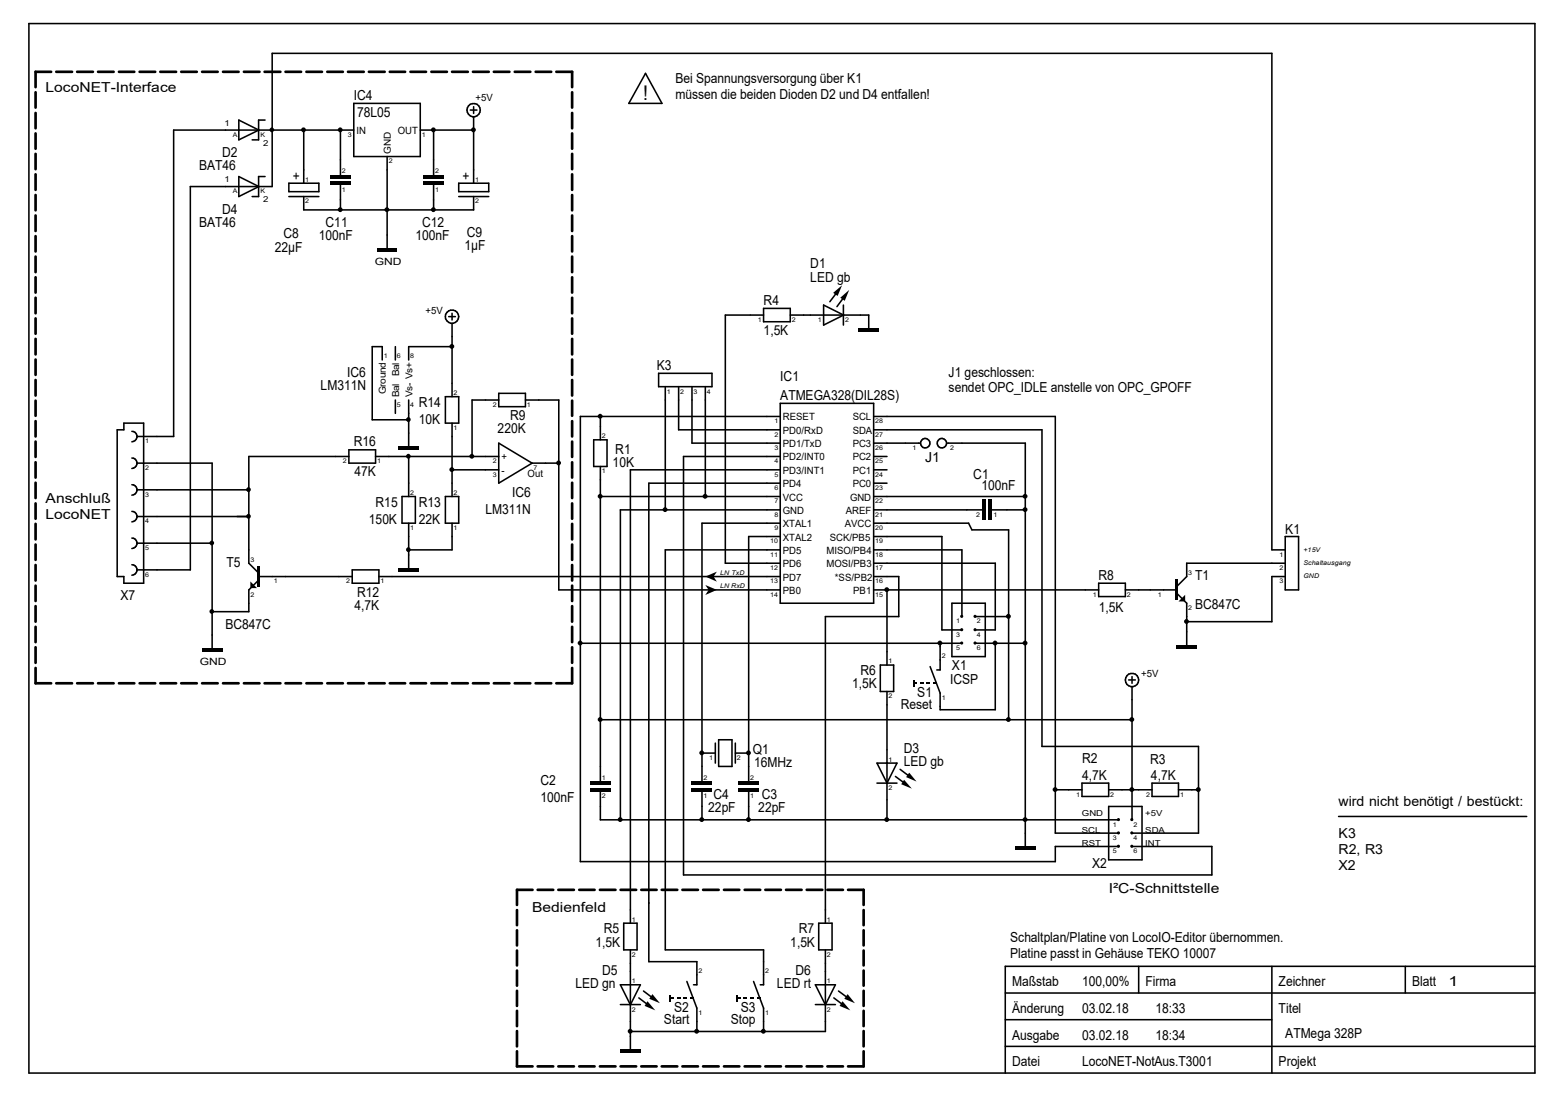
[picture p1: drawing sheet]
<svg xmlns="http://www.w3.org/2000/svg" width="297mm" height="210mm" viewBox="0 0 297 210" stroke-linecap="round" stroke-linejoin="round" font-family="sans-serif">
<g fill="none" stroke="#000" stroke-width=".3">
<path d="M5.5 4.5h286.7v199.8h-286.7zM67.4 19.7h12.6v10.1h-12.6zM122.9 14l3.1 5.7h-6.3zM45.5 22.9l3.8 1.9-3.8 1.8zM45.5 33.6l3.8 1.9-3.8 1.9zM50.5 33.6h-1.3v3.8h-1.2M50.5 22.9h-1.3v3.7h-1.2M55 37.4h5.7M55 34.9h5.7v1.6h-5.7zM57.8 37.4v2.6h32.4v-2.6M57.8 24.8v10.1M64.8 24.8v8.5"/>
<path d="M64.8 35.2v4.8M67.4 24.8h-34.3v58.3h-7M73.7 29.8v17.5M80 24.8h10.2M82.5 24.8v8.5M82.5 35.2v4.8M87.3 37.4h5.7M87.3 34.9h5.7v1.6h-5.7zM89.5 21h1.3M90.2 20.3v1.3M90.2 22.2v12.7M86.1 59.6v1.3"/>
<path d="M145.4 60h-7.3v47.2h10.4M145.4 58.7h5.1v2.6h-5.1zM150.5 60h14.9v2.5M156.8 58.1l3.8 1.9-3.8 1.9zM159.6 55.4l-1.6 2M160.6 58.1v3.8M160.9 56.3l-1.6 2.1M72.8 68.5v-2.5h-1.9v13.9h6.9M75.3 66v2.5M75.3 76.2v2.5M77.8 76.2v8.8M84.8 75.5h2.5v5.1h-2.5z"/>
<path d="M85.4 60.3h1.3M86.1 66h-8.3v2.5M86.1 61.6v13.9M95 74.9h5v2.5h-5zM95 76.2h-5.1v10.7M100 76.2h6.4v36.1h42.1M114.3 79.3v4.4M125.4 71.1h10.2v2.5h-10.2zM126.7 73.6v23.5M129.2 73.6v8.2h19.3M131.7 73.6v10.8h16.8M134.3 73.6v20.9"/>
<path d="M148.5 76.8h17.8v38.1h-17.8zM148.5 79.3h-38v84.7h90.4v-2.8h12.1M166.3 79.3h34.6v79.3h12.1M22.3 81.8h1.3v-1.2h3.7v30.4h-3.7v-1.2h-1.3zM25.1 82.1a.99 .99 0 0 1 1 1 .99 .99 0 0 1-1 1M25.1 87.2a.99 .99 0 0 1 1 1 .99 .99 0 0 1-1 1M25.1 92.3a.99 .99 0 0 1 1 1 .99 .99 0 0 1-1 1M25.1 97.4a.99 .99 0 0 1 1 1 .99 .99 0 0 1-1 1M26.1 98.3h21.3M26.1 93.3h21.3M26.1 88.2h14.3v35.2M66.4 85.6h5.1v2.6h-5.1z"/>
<path d="M66.4 86.9h-19v20.3l1.9 1.9M71.5 86.9h23.5M76.5 94.5h2.6v5.1h-2.6zM77.8 86.9v7.6M77.8 99.6v8.6M84.8 94.5h2.5v5.1h-2.5zM86.1 99.6v5.1h-8.3M86.1 80.6v13.9M86.1 89.5h8.9M95 84.4l6.3 3.8-6.3 3.8zM101.3 88.2h5.1M113 83.7h2.6v5.1h-2.6z"/>
<path d="M114.3 94.5h34.2M114.3 88.8v60M148.5 89.5h-28.5v86.3M148.5 92h-25v91.1h9.2v4.4h-.7M148.5 86.9h-18.4v79.7h100.6v-5.4h-15.2M148.5 99.6h-14.9v49.2M148.5 97.1h-30.4v59M166.3 84.4h8.9M166.3 81.8h32.1v60.3h29.8v16.5h-12.7M166.3 89.5h2.6M166.3 86.9h2.6M166.3 94.5h28.9"/>
<path d="M166.3 99.6h18.1l.6 1.3h7v36.1M166.3 97.1h20.6M166.3 92h2.6M180.3 84.4h14.9v76.8M188.8 97.1h6.4M25.1 102.4a.99 .99 0 0 1 1 1 .99 .99 0 0 1-1 1M25.1 107.5a.99 .99 0 0 1 1 1 .99 .99 0 0 1-1 1M26.1 103.4h14.3M49.3 109.8h17.8M49.3 110.4l-1.9 1.9v4.2h-7M67.1 108.5h5v2.5h-5zM72.1 109.8h76.4"/>
<path d="M148.5 104.7h-21.8v76.1h18.7v6.7h-.7M148.5 102.2h-6v46.6M166.3 109.8h4.8v7.6h-14v58.4M166.3 107.2h23.2v12.7h-3.8M166.3 104.7h16.8v12.7M166.3 112.3h42.9M166.3 102.2h13v17.7h3.8M168.9 112.3v14.3M181.2 114.9h6.4v10.1h-6.4zM185.7 117.4h6.3M209.2 111h5v2.6h-5zM214.2 112.3h9.8"/>
<path d="M224 112.9l1.9 2v7.9M244.7 109.8h-2.6v8.6h-16.2M244.7 107.2h-18.8v2.6l-1.9 1.9M244.7 104.7h-2.6v-94.5h-190.3v25.3h-15.6v73h-10.1M244.7 102.2h2.5v10.1h-2.5zM110.5 122.5h72.6M114.3 137h101.2M167.6 126.6h2.5v5.1h-2.5zM168.9 131.7v24.4M179 122.5v5.1h-.6M185.7 122.5h9.5M189.5 122.5v12.6h-10.5v-3.1l-1.9-5.1"/>
<path d="M214.9 129.5h1.3M215.5 128.8v1.3M215.5 130.7v25.4M114.3 150.7v5.4h98.7M133.6 150.7v5.4M133.6 143.4h2.6M136.2 141.5v3.8M136.8 140.8h2.6v5.1h-2.6zM140 143.4h2.5M140 141.5v3.8M142.5 150.7v5.4M167 149.1h3.8"/>
<path d="M167 145.3h3.8l-1.9 3.8zM170.5 147.8l2.1 1.6M171.4 146.5l2 1.5M200.9 150.4h5.1M206 149.1h5.1v2.5h-5.1zM211.1 150.4h8.2M211.1 153.5h6.3v10.2h-6.3zM219.3 149.1h5.1v2.5h-5.1zM224.4 150.4h3.8M254.8 155.4h35.9M118.7 175.8h2.6v5h-2.6zM155.9 175.8h2.5v5h-2.5z"/>
<path d="M118.1 191.3h3.8M118.1 187.5h3.8l-1.9 3.8zM120 180.8v19.1M121.6 190l2.1 1.6M122.5 188.7l2.1 1.5M130.8 186.9l1.9 5v4.5M143.5 186.9l1.9 5v4.5M155.2 191.3h3.8M155.2 187.5h3.8l-1.9 3.8zM157.1 180.8v15.6h-37.1M158.7 190l2.1 1.6M159.6 188.7l2.2 1.5"/>
<path d="M191.4 194.1h50.7M191.4 199.2h100.8M191.4 189.1h100.8M216.8 184v5.1M242.1 184v20.3M267.5 184v5.1M292.2 184h-100.8v20.3"/>
<circle cx="90.2" cy="21" r="1.26"/>
<circle cx="86.1" cy="60.3" r="1.27"/>
<circle cx="176.2" cy="84.4" r=".89"/>
<circle cx="179.3" cy="84.4" r=".9"/>
<circle cx="215.5" cy="129.5" r="1.27"/>
</g>
<g fill="none" stroke="#000" stroke-width=".51">
<path d="M6.8 17.6v2.9M9.7 13.7h-2.9v2.9M10.7 13.7h3M14.7 13.7h3M18.7 13.7h2.9M22.6 13.7h3M26.6 13.7h2.9M30.5 13.7h3M34.5 13.7h3M38.5 13.7h2.9M42.5 13.7h2.9M46.4 13.7h3"/>
<path d="M50.4 13.7h3M54.4 13.7h2.9M58.3 13.7h3M62.3 13.7h3M66.3 13.7h3M70.2 13.7h3M74.2 13.7h2.9M78.1 13.7h3M82.1 13.7h3M86.1 13.7h3M90 13.7h3M94 13.7h3"/>
<path d="M98 13.7h3M102 13.7h2.9M105.9 13.7h3v2.9M108.9 17.6v2.9M6.8 21.5v2.9M6.8 25.4v2.9M6.8 29.3v2.9M6.8 33.2v3M6.8 37.1v2.9M108.9 21.5v2.9M108.9 25.4v2.9M108.9 29.3v2.9"/>
<path d="M108.9 33.2v3M108.9 37.1v2.9M6.8 41v3M6.8 45v2.9M6.8 48.9v2.9M6.8 52.8v2.9M6.8 56.7v2.9M108.9 41v3M108.9 45v2.9M108.9 48.9v2.9M108.9 52.8v2.9M108.9 56.7v2.9"/>
<path d="M6.8 60.6v2.9M6.8 64.5v3M6.8 68.5v2.9M6.8 72.3v3M6.8 76.3v2.9M108.9 60.6v2.9M108.9 64.5v3M108.9 68.5v2.9M108.9 72.3v3M108.9 76.3v2.9M6.8 80.2v2.9M6.8 84.1v2.9"/>
<path d="M6.8 88v2.9M6.8 91.9v2.9M6.8 95.8v3M6.8 99.7v3M108.9 80.2v2.9M108.9 84.1v2.9M108.9 88v2.9M108.9 91.9v2.9M108.9 95.8v3M108.9 99.7v3M6.8 103.7v2.9M6.8 107.6v2.9"/>
<path d="M6.8 111.5v2.9M6.8 115.4v3M6.8 119.3v3M108.9 103.7v2.9M108.9 107.6v2.9M108.9 111.5v2.9M108.9 115.4v3M108.9 119.3v3M6.8 127.2v2.9h2.9M6.8 123.2v3M10.7 130.1h3M14.7 130.1h3"/>
<path d="M18.7 130.1h2.9M22.6 130.1h3M26.6 130.1h2.9M30.5 130.1h3M34.5 130.1h3M38.5 130.1h2.9M42.5 130.1h2.9M46.4 130.1h3M50.4 130.1h3M54.4 130.1h2.9M58.3 130.1h3M62.3 130.1h3"/>
<path d="M66.3 130.1h3M70.2 130.1h3M74.2 130.1h2.9M78.1 130.1h3M82.1 130.1h3M86.1 130.1h3M90 130.1h3M94 130.1h3M98 130.1h3M102 130.1h2.9M108.9 123.2v3M108.9 127.2v2.9h-3"/>
<path d="M98.4 173.3v2.8M98.4 177.1v2.9M101.4 169.4h-3v2.9M102.4 169.4h2.9M106.3 169.4h3M110.3 169.4h2.9M114.2 169.4h3M118.2 169.4h2.9M122.1 169.4h2.9M126 169.4h2.9M129.9 169.4h3M133.9 169.4h2.9"/>
<path d="M137.8 169.4h3M141.8 169.4h2.9M145.7 169.4h3M149.6 169.4h3M153.6 169.4h2.9M157.5 169.4h3M161.5 169.4h2.9v2.9M164.4 173.3v2.8M164.4 177.1v2.9M98.4 181v2.8M98.4 184.8v2.9M98.4 188.6v2.9"/>
<path d="M98.4 192.4v3M98.4 196.3v2.9M164.4 181v2.8M164.4 184.8v2.9M164.4 188.6v2.9M164.4 192.4v3M164.4 196.3v2.9M98.4 200.2v2.8h3M102.4 203h2.9M106.3 203h3M110.3 203h2.9M114.2 203h3"/>
<path d="M118.2 203h2.9M122.1 203h2.9M126 203h2.9M129.9 203h3M133.9 203h2.9M137.8 203h3M141.8 203h2.9M145.7 203h3M149.6 203h3M153.6 203h2.9M157.5 203h3M164.4 200.2v2.8h-2.9"/>
</g>
<g fill="#000">
<path d="M158.6 55.8l1.7-1.5-.8 2zM160 56.7l1.7-1.5-.9 2.1zM47.7 110.7l1.2 1.3h-1.2zM134.3 111.4l2.2 .9h-1.6zM134.9 112.3h1.6l-2.2 1zM134.3 109.8h1.5l.7 .9zM134.3 109.8l2.2-1-.7 1zM225.6 113.2v1.3h-1.2zM172.1 148.5l1.5 1.7-2-.9zM173.1 147.1l1.4 1.7-2-.8zM123.3 190.6l1.5 1.8-2.1-.9zM124.2 189.3l1.4 1.7-2-.8z"/>
<path d="M160.4 190.6l1.5 1.8-2-.9zM161.4 189.3l1.4 1.7-2.1-.8z"/>
<path d="M62.9 33.3h3.8v.7h-3.8z" fill-rule="evenodd"/>
<path d="M62.9 34.6h3.8v.6h-3.8z" fill-rule="evenodd"/>
<path d="M80.6 33.3h3.9v.7h-3.9z" fill-rule="evenodd"/>
<path d="M80.6 34.6h3.9v.6h-3.9z" fill-rule="evenodd"/>
<path d="M71.8 47.3h3.8v.6h-3.8z" fill-rule="evenodd"/>
<path d="M163.5 62.5h3.8v.7h-3.8z" fill-rule="evenodd"/>
<path d="M75.9 85h3.8v.6h-3.8z" fill-rule="evenodd"/>
<path d="M186.9 95.2h.7v3.8h-.7z" fill-rule="evenodd"/>
<path d="M188.2 95.2h.6v3.8h-.6z" fill-rule="evenodd"/>
<path d="M49 107.9h.5v3.8h-.5z" fill-rule="evenodd"/>
<path d="M75.9 108.2h3.8v.6h-3.8z" fill-rule="evenodd"/>
<path d="M223.8 110.4h.5v3.8h-.5z" fill-rule="evenodd"/>
<path d="M38.5 123.4h3.8v.7h-3.8z" fill-rule="evenodd"/>
<path d="M173.9 130h.6v.3h-.6z" fill-rule="evenodd"/>
<path d="M173.8 129.5h.3v1.2h-.3z" fill-rule="evenodd"/>
<path d="M175.2 130h.6v.3h-.6z" fill-rule="evenodd"/>
<path d="M176.4 130h.7v.3h-.7z" fill-rule="evenodd"/>
<path d="M177.7 130h.7v.3h-.7z" fill-rule="evenodd"/>
<path d="M224 122.8h3.8v.6h-3.8z" fill-rule="evenodd"/>
<path d="M112.4 150.1h3.8v.6h-3.8z" fill-rule="evenodd"/>
<path d="M112.4 148.8h3.8v.6h-3.8z" fill-rule="evenodd"/>
<path d="M131.7 148.8h3.9v.6h-3.9z" fill-rule="evenodd"/>
<path d="M131.7 150.1h3.9v.6h-3.9z" fill-rule="evenodd"/>
<path d="M140.6 148.8h3.8v.6h-3.8z" fill-rule="evenodd"/>
<path d="M140.6 150.1h3.8v.6h-3.8z" fill-rule="evenodd"/>
<path d="M193.3 161.2h3.8v.6h-3.8z" fill-rule="evenodd"/>
<path d="M118.1 199.9h3.8v.6h-3.8z" fill-rule="evenodd"/>
<path d="M127.6 189.9h.6v.3h-.6z" fill-rule="evenodd"/>
<path d="M127.5 189.4h.3v1.3h-.3z" fill-rule="evenodd"/>
<path d="M128.9 189.9h.6v.3h-.6z" fill-rule="evenodd"/>
<path d="M130.1 189.9h.7v.3h-.7z" fill-rule="evenodd"/>
<path d="M131.4 189.9h.6v.3h-.6z" fill-rule="evenodd"/>
<path d="M140.3 189.9h.6v.3h-.6z" fill-rule="evenodd"/>
<path d="M140.2 189.4h.3v1.3h-.3z" fill-rule="evenodd"/>
<path d="M141.6 189.9h.6v.3h-.6z" fill-rule="evenodd"/>
<path d="M142.8 189.9h.7v.3h-.7z" fill-rule="evenodd"/>
<path d="M144.1 189.9h.6v.3h-.6z" fill-rule="evenodd"/>
<circle cx="51.7" cy="24.7" r=".45"/>
<circle cx="57.8" cy="24.7" r=".46"/>
<circle cx="64.8" cy="39.9" r=".46"/>
<circle cx="64.8" cy="24.7" r=".46"/>
<circle cx="73.7" cy="39.9" r=".46"/>
<circle cx="82.5" cy="39.9" r=".46"/>
<circle cx="82.5" cy="24.7" r=".46"/>
<circle cx="90.1" cy="24.7" r=".46"/>
<circle cx="77.7" cy="79.9" r=".45"/>
<circle cx="86" cy="66" r=".46"/>
<circle cx="114.3" cy="79.2" r=".46"/>
<circle cx="47.3" cy="98.3" r=".45"/>
<circle cx="47.3" cy="93.2" r=".45"/>
<circle cx="77.7" cy="86.9" r=".45"/>
<circle cx="86" cy="89.4" r=".46"/>
<circle cx="89.8" cy="86.9" r=".46"/>
<circle cx="106.3" cy="88.1" r=".46"/>
<circle cx="114.3" cy="94.5" r=".46"/>
<circle cx="126.6" cy="97" r=".46"/>
<circle cx="134.2" cy="94.5" r=".46"/>
<circle cx="195.2" cy="94.5" r=".46"/>
<circle cx="195.2" cy="97" r=".46"/>
<circle cx="40.3" cy="116.4" r=".45"/>
<circle cx="40.3" cy="103.4" r=".45"/>
<circle cx="77.7" cy="104.6" r=".45"/>
<circle cx="168.8" cy="112.3" r=".46"/>
<circle cx="183.1" cy="117.3" r=".3"/>
<circle cx="183.1" cy="119.9" r=".3"/>
<circle cx="185.6" cy="117.3" r=".3"/>
<circle cx="185.6" cy="119.9" r=".3"/>
<circle cx="192" cy="117.3" r=".46"/>
<circle cx="225.9" cy="118.3" r=".46"/>
<circle cx="110.4" cy="122.4" r=".46"/>
<circle cx="114.3" cy="137" r=".46"/>
<circle cx="178.9" cy="122.4" r=".46"/>
<circle cx="183.1" cy="122.4" r=".3"/>
<circle cx="185.6" cy="122.4" r=".3"/>
<circle cx="189.4" cy="122.4" r=".46"/>
<circle cx="192" cy="137" r=".46"/>
<circle cx="195.2" cy="122.4" r=".46"/>
<circle cx="215.5" cy="137" r=".46"/>
<circle cx="118.1" cy="156" r=".46"/>
<circle cx="133.6" cy="156" r=".46"/>
<circle cx="133.6" cy="143.3" r=".46"/>
<circle cx="142.5" cy="156" r=".46"/>
<circle cx="142.5" cy="143.3" r=".46"/>
<circle cx="168.8" cy="156" r=".46"/>
<circle cx="168.8" cy="145.2" r=".17"/>
<circle cx="195.2" cy="156" r=".46"/>
<circle cx="200.9" cy="150.3" r=".46"/>
<circle cx="212.9" cy="156" r=".3"/>
<circle cx="212.9" cy="158.6" r=".3"/>
<circle cx="215.5" cy="156" r=".3"/>
<circle cx="215.5" cy="158.6" r=".3"/>
<circle cx="215.5" cy="150.3" r=".46"/>
<circle cx="228.1" cy="150.3" r=".46"/>
<circle cx="212.9" cy="161.1" r=".3"/>
<circle cx="215.5" cy="161.1" r=".3"/>
<circle cx="120" cy="196.3" r=".46"/>
<circle cx="132.6" cy="196.3" r=".46"/>
<circle cx="145.3" cy="196.3" r=".46"/>
</g>
<text font-size="3.9" x="122.4" y="19.1">!</text>
<g font-size="2.6">
<text x="8.7" y="17.5">LocoNET-Interface</text>
<text x="128.6" y="15.9">Bei Spannungsversorgung über K1</text>
<text x="67.4" y="19.1">IC4</text>
<text x="68" y="22.2">78L05</text>
<text x="128.6" y="18.9">müssen die beiden Dioden D2 und D4 entfallen!</text>
<text x="42.3" y="29.9">D2</text>
<text x="37.9" y="32.4">BAT46</text>
<text x="42.3" y="40.7">D4</text>
<text x="37.9" y="43.2">BAT46</text>
<text x="52.3" y="47.9">22µF</text>
<text x="54" y="45.4">C8</text>
<text x="60.7" y="45.8">100nF</text>
<text x="62" y="43.2">C11</text>
<text x="79.1" y="45.8">100nF</text>
<text x="80.4" y="43.2">C12</text>
<text x="88.4" y="47.6">1µF</text>
<text x="88.9" y="45">C9</text>
<text x="154.3" y="53.6">LED gb</text>
<text x="154.3" y="51.1">D1</text>
<text x="145.4" y="58.1">R4</text>
<text x="145.4" y="63.8">1,5K</text>
<text x="66.1" y="71.7">IC6</text>
<text x="125.1" y="70.4">K3</text>
<text x="180.6" y="71.7">J1 geschlossen:</text>
<text x="61" y="74.3">LM311N</text>
<text x="79.7" y="77.5">R14</text>
<text x="148.6" y="76.1">ATMEGA328(DIL28S)</text>
<text x="148.6" y="72.5">IC1</text>
<text x="180.6" y="74.7">sendet OPC_IDLE anstelle von OPC_GPOFF</text>
<text x="79.7" y="80.6">10K</text>
<text x="94.7" y="82.5">220K</text>
<text x="97.1" y="79.9">R9</text>
<text x="67.4" y="85">R16</text>
<text x="116.6" y="88.9">10K</text>
<text x="117.1" y="86.4">R1</text>
<text x="176.1" y="87.9">J1</text>
<text x="8.7" y="95.8">Anschluß</text>
<text x="67.5" y="90.7">47K</text>
<text x="97.5" y="94.6">IC6</text>
<text x="185.3" y="91.1">C1</text>
<text x="186.9" y="93.3">100nF</text>
<text x="8.7" y="98.8">LocoNET</text>
<text x="70.2" y="99.7">150K</text>
<text x="71.5" y="96.5">R15</text>
<text x="79.7" y="99.7">22K</text>
<text x="79.7" y="96.5">R13</text>
<text x="92.4" y="97.8">LM311N</text>
<text x="244.7" y="101.6">K1</text>
<text x="43.1" y="107.9">T5</text>
<text x="68" y="113.6">R12</text>
<text x="209.1" y="110.5">R8</text>
<text x="227.6" y="110.4">T1</text>
<text x="22.9" y="114.2">X7</text>
<text x="42.9" y="119.8">BC847C</text>
<text x="67.5" y="116.1">4,7K</text>
<text x="209.2" y="116.5">1,5K</text>
<text x="227.6" y="116">BC847C</text>
<text x="162.2" y="131.1">1,5K</text>
<text x="163.8" y="128.5">R6</text>
<text x="180.9" y="130.2">ICSP</text>
<text x="181.2" y="127.6">X1</text>
<text x="171.5" y="134.9">Reset</text>
<text x="174.6" y="132.7">S1</text>
<text x="143.3" y="143.5">Q1</text>
<text x="172.1" y="143.4">D3</text>
<text x="102.9" y="149.4">C2</text>
<text x="143.6" y="146">16MHz</text>
<text x="172.1" y="145.9">LED gb</text>
<text x="206" y="148.5">4,7K</text>
<text x="206" y="145.3">R2</text>
<text x="219" y="145.4">R3</text>
<text x="219.1" y="148.6">4,7K</text>
<text x="102.9" y="152.6">100nF</text>
<text x="134.8" y="154.6">22pF</text>
<text x="135.8" y="152.1">C4</text>
<text x="144.4" y="154.6">22pF</text>
<text x="145" y="152.1">C3</text>
<text x="254.8" y="153.5">wird nicht benötigt / bestückt:</text>
<text x="254.8" y="159.6">K3</text>
<text x="207.9" y="165.3">X2</text>
<text x="254.8" y="165.6">X2</text>
<text x="254.8" y="162.6">R2, R3</text>
<text x="101.3" y="173.6">Bedienfeld</text>
<text x="211.1" y="170.1">I²C-Schnittstelle</text>
<text x="114.9" y="177.7">R5</text>
<text x="152.1" y="177.7">R7</text>
<text x="192.3" y="179.3">Schaltplan/Platine von LocoIO-Editor übernommen.</text>
<text x="113.4" y="180.2">1,5K</text>
<text x="114.6" y="185.6">D5</text>
<text x="150.5" y="180.2">1,5K</text>
<text x="151.4" y="185.6">D6</text>
<text x="192.3" y="182.5">Platine passt in Gehäuse TEKO 10007</text>
<text x="109.6" y="188.1">LED gn</text>
<text x="147.9" y="188.1">LED rt</text>
<text x="192.7" y="187.8">Maßstab</text>
<text x="206" y="187.8">100,00%</text>
<text x="218.1" y="187.8">Firma</text>
<text x="243.4" y="187.8">Zeichner</text>
<text x="268.8" y="187.8">Blatt</text>
<text x="275.8" y="187.8">1</text>
<text x="126.4" y="194.9">Start</text>
<text x="128.3" y="192.7">S2</text>
<text x="139.1" y="194.9">Stop</text>
<text x="141" y="192.7">S3</text>
<text x="192.7" y="198">Ausgabe</text>
<text x="192.7" y="192.9">Änderung</text>
<text x="206" y="198">03.02.18</text>
<text x="206" y="192.9">03.02.18</text>
<text x="220" y="198">18:34</text>
<text x="220" y="192.9">18:33</text>
<text x="243.4" y="192.9">Titel</text>
<text x="244.7" y="197.7">ATMega 328P</text>
<text x="192.7" y="203">Datei</text>
<text x="206" y="203">LocoNET-NotAus.T3001</text>
<text x="243.4" y="203">Projekt</text>
</g>
<g font-size="2.3">
<text x="57.2" y="34.3" transform="rotate(-90 57.2 34.3)">+</text>
<text x="89.5" y="34.3" transform="rotate(-90 89.5 34.3)">+</text>
</g>
<g font-size="1.9">
<text x="90.5" y="19.2">+5V</text>
<text x="67.9" y="25.5">IN</text>
<text x="75.7" y="25.5">OUT</text>
<text x="71.4" y="50.5">GND</text>
<text x="81" y="59.8">+5V</text>
<text x="149" y="82.6">PD0/RxD</text>
<text x="149" y="80.1">RESET</text>
<text x="162.3" y="82.6">SDA</text>
<text x="162.3" y="80.1">SCL</text>
<text x="95.5" y="87.7">+</text>
<text x="149" y="87.7">PD2/INT0</text>
<text x="149" y="85.1">PD1/TxD</text>
<text x="162.3" y="87.7">PC2</text>
<text x="162.3" y="85.1">PC3</text>
<text x="95.5" y="90.2">-</text>
<text x="100.5" y="90.8">Out</text>
<text x="149" y="95.3">VCC</text>
<text x="149" y="92.8">PD4</text>
<text x="149" y="90.2">PD3/INT1</text>
<text x="161.8" y="95.3">GND</text>
<text x="162.3" y="92.8">PC0</text>
<text x="162.3" y="90.2">PC1</text>
<text x="149" y="100.4">XTAL1</text>
<text x="149" y="97.8">GND</text>
<text x="160.8" y="100.4">AVCC</text>
<text x="161" y="97.8">AREF</text>
<text x="149" y="108">PD6</text>
<text x="149" y="105.5">PD5</text>
<text x="149" y="102.9">XTAL2</text>
<text x="157.3" y="108">MOSI/PB3</text>
<text x="157.3" y="105.5">MISO/PB4</text>
<text x="158" y="102.9">SCK/PB5</text>
<text x="149" y="113.1">PB0</text>
<text x="149" y="110.5">PD7</text>
<text x="159" y="110.5">*SS/PB2</text>
<text x="162.4" y="113.1">PB1</text>
<text x="38" y="126.7">GND</text>
<text x="217.3" y="128.9">+5V</text>
</g>
<g font-size="1.8">
<text x="74.4" y="29.3" transform="rotate(-90 74.4 29.3)">GND</text>
<text x="76" y="71.7" transform="rotate(-90 76 71.7)">Bal</text>
<text x="73.5" y="75.1" transform="rotate(-90 73.5 75.1)">Ground</text>
<text x="76" y="75.6" transform="rotate(-90 76 75.6)">Bal</text>
<text x="78.5" y="75.6" transform="rotate(-90 78.5 75.6)">Vs- Vs+</text>
</g>
<g font-size="1.6">
<text x="42.8" y="24">1</text>
<text x="50.1" y="27.7">2</text>
<text x="42.8" y="34.7">1</text>
<text x="50.1" y="38.5">2</text>
<text x="206" y="155.4">GND</text>
<text x="218" y="155.4">+5V</text>
<text x="206" y="161.2">RST</text>
<text x="206" y="158.6">SCL</text>
<text x="218" y="161.2">INT</text>
<text x="218" y="158.6">SDA</text>
</g>
<g font-size="1.2">
<text x="44.3" y="26.1">A</text>
<text x="49.6" y="26.1">K</text>
<text x="66.3" y="26.1">3</text>
<text x="80.3" y="26.1">1</text>
<text x="58.1" y="34.6">1</text>
<text x="65.1" y="33">2</text>
<text x="74" y="31.1">2</text>
<text x="82.8" y="33">2</text>
<text x="90.5" y="34.6">1</text>
<text x="44.3" y="36.8">A</text>
<text x="49.6" y="36.8">K</text>
<text x="58.1" y="38.7">2</text>
<text x="65.1" y="36.5">1</text>
<text x="82.8" y="36.5">1</text>
<text x="90.5" y="38.7">2</text>
<text x="144.3" y="61.3">1</text>
<text x="150.7" y="61.3">2</text>
<text x="155.7" y="61.3">1</text>
<text x="160.9" y="61.3">2</text>
<text x="73.1" y="68.2">1</text>
<text x="75.6" y="68.2">6</text>
<text x="78.1" y="68.2">8</text>
<text x="75.6" y="77.5">5</text>
<text x="78.1" y="77.5">4</text>
<text x="86.4" y="75.2">2</text>
<text x="93.8" y="77.5">2</text>
<text x="100.3" y="77.5">1</text>
<text x="127" y="74.9">1</text>
<text x="129.5" y="74.9">2</text>
<text x="132" y="74.9">3</text>
<text x="134.6" y="74.9">4</text>
<text x="86.4" y="81.9">1</text>
<text x="114.6" y="83.4">2</text>
<text x="147.4" y="83.1">2</text>
<text x="147.4" y="80.6">1</text>
<text x="166.6" y="83.1">27</text>
<text x="166.6" y="80.6">28</text>
<text x="27.6" y="89.5">2</text>
<text x="27.6" y="84.4">1</text>
<text x="65.3" y="88.2">2</text>
<text x="71.8" y="88.2">1</text>
<text x="93.8" y="88.2">2</text>
<text x="101.6" y="89.5">7</text>
<text x="147.4" y="88.2">4</text>
<text x="147.4" y="85.7">3</text>
<text x="166.6" y="88.2">25</text>
<text x="166.6" y="85.7">26</text>
<text x="173.7" y="85.7">1</text>
<text x="180.9" y="85.7">2</text>
<text x="27.6" y="94.6">3</text>
<text x="78.1" y="94.2">2</text>
<text x="86.4" y="94.2">2</text>
<text x="93.8" y="90.8">3</text>
<text x="114.6" y="90.1">1</text>
<text x="147.4" y="95.8">7</text>
<text x="147.4" y="93.3">6</text>
<text x="147.4" y="90.8">5</text>
<text x="166.6" y="95.8">22</text>
<text x="166.6" y="93.3">23</text>
<text x="166.6" y="90.8">24</text>
<text x="27.6" y="99.7">4</text>
<text x="78.1" y="100.9">1</text>
<text x="86.4" y="100.9">1</text>
<text x="147.4" y="100.9">9</text>
<text x="147.4" y="98.4">8</text>
<text x="166.6" y="100.9">20</text>
<text x="166.6" y="98.4">21</text>
<text x="185.8" y="98.4">2</text>
<text x="189.1" y="98.4">1</text>
<text x="27.6" y="104.7">5</text>
<text x="47.7" y="106.9">3</text>
<text x="146.6" y="106">11</text>
<text x="146.6" y="103.5">10</text>
<text x="166.6" y="106">18</text>
<text x="166.6" y="103.5">19</text>
<text x="243.6" y="106">1</text>
<text x="248.2" y="107.6">Schaltausgang</text>
<text x="248.2" y="105">+15V</text>
<text x="27.6" y="109.8">6</text>
<text x="47.7" y="113.6">2</text>
<text x="52.1" y="111.1">1</text>
<text x="65.9" y="111.1">2</text>
<text x="72.4" y="111.1">1</text>
<text x="137.1" y="112">LN RxD</text>
<text x="137.1" y="109.5">LN TxD</text>
<text x="146.6" y="113.6">14</text>
<text x="146.6" y="111.1">13</text>
<text x="146.6" y="108.5">12</text>
<text x="166.6" y="113.6">15</text>
<text x="166.6" y="111.1">16</text>
<text x="166.6" y="108.5">17</text>
<text x="208.1" y="113.6">1</text>
<text x="214.5" y="113.6">2</text>
<text x="220.4" y="113.6">1</text>
<text x="226.2" y="109.5">3</text>
<text x="243.6" y="111.1">3</text>
<text x="243.6" y="108.5">2</text>
<text x="248.2" y="110.1">GND</text>
<text x="182" y="118.7">1</text>
<text x="186" y="118.7">2</text>
<text x="226.2" y="116.2">2</text>
<text x="179.3" y="125.3">2</text>
<text x="182" y="123.8">5</text>
<text x="182" y="121.2">3</text>
<text x="186" y="123.8">6</text>
<text x="186" y="121.2">4</text>
<text x="169.2" y="126.3">1</text>
<text x="169.2" y="132.9">2</text>
<text x="179.3" y="133.3">1</text>
<text x="114.6" y="148.5">1</text>
<text x="133.9" y="148.5">2</text>
<text x="135" y="144.7">1</text>
<text x="140.3" y="144.7">2</text>
<text x="142.8" y="148.5">2</text>
<text x="169.2" y="145">1</text>
<text x="114.6" y="152">2</text>
<text x="133.9" y="152">1</text>
<text x="142.8" y="152">1</text>
<text x="169.2" y="150.4">2</text>
<text x="204.9" y="151.7">1</text>
<text x="211.4" y="151.7">2</text>
<text x="218.2" y="151.7">2</text>
<text x="224.7" y="151.7">1</text>
<text x="211.9" y="157.4">1</text>
<text x="211.9" y="159.9">3</text>
<text x="215.8" y="159.9">4</text>
<text x="215.8" y="157.4">2</text>
<text x="211.9" y="162.5">5</text>
<text x="215.8" y="162.5">6</text>
<text x="120.3" y="175.5">1</text>
<text x="157.4" y="175.5">1</text>
<text x="120.3" y="182.2">2</text>
<text x="133" y="185.3">2</text>
<text x="145.7" y="185.3">2</text>
<text x="157.4" y="182.2">2</text>
<text x="120.3" y="187.2">1</text>
<text x="157.4" y="187.2">1</text>
<text x="120.3" y="192.6">2</text>
<text x="133" y="193.3">1</text>
<text x="145.7" y="193.3">1</text>
<text x="157.4" y="192.6">2</text>
</g>
</svg>
